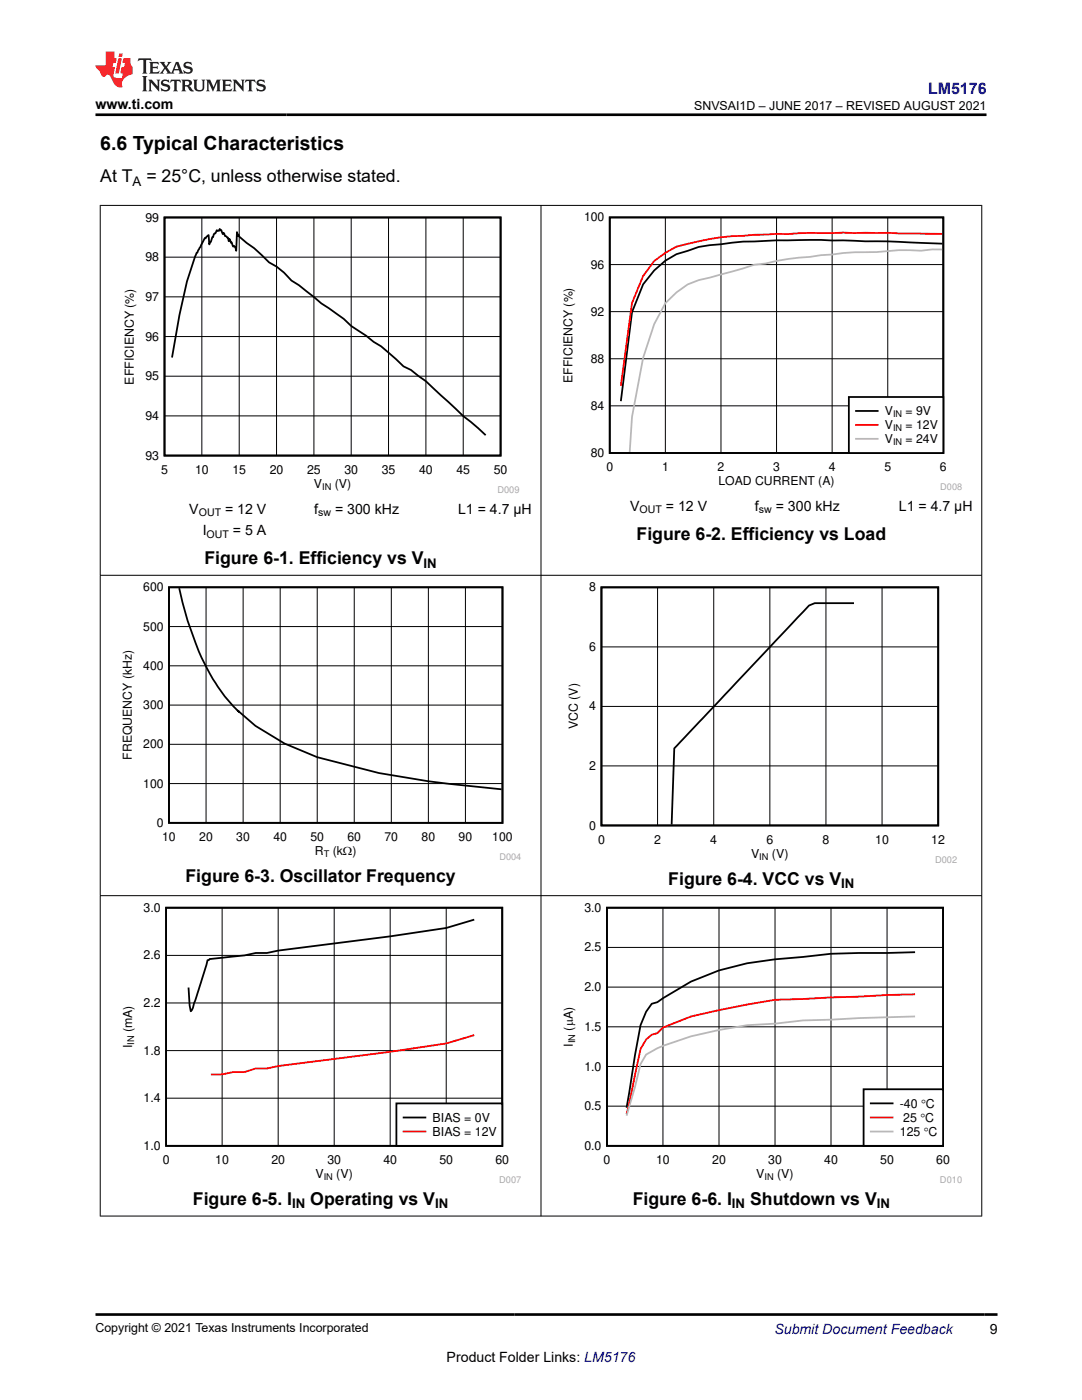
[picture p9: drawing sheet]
<svg xmlns="http://www.w3.org/2000/svg" width="216mm" height="279mm" viewBox="0 0 216 279" stroke-linecap="round" stroke-linejoin="round" font-family="sans-serif">
<path d="M32.8 43.4h67.1v47.5h-67.1zM34.3 71.4l1.5-8.5a53.4 53.4 0 0 1 3.3-12l1.8-3.4 .1 .1 .6-.7 .2 1.9 .9-2.1a.78 .78 0 0 0 .6-.8l.4 .2 .2-.4 .1 .3 .2-.1 .3 .8 .1-.3 .3 .7 .6 .3 .1 .7 .2-.4 .3 .8 .1-.1 .3 .8 .2-.2 .3 .4 .1 .6 .2-3.7 .1 .8 .2-.3 .1 .4 3 2.3 3 2.9 1.5 .8 1.5 1.2 1.5 1.6 1.5 .9 1.4 1.2a42.6 42.6 0 0 0 6 4.5l1.5 1 1.5 1.5 3 1.9 1.4 1.2 1.5 .9 4.5 4 1.5 .7 3 2.3 4.5 4.1a48.5 48.5 0 0 0 5.9 5.2l1.5 1.4" fill="none" stroke="#000" stroke-width=".36"/>
<g fill="none" stroke="#000" stroke-width=".2">
<path d="M32.8 59.2h67.1M32.8 51.3h67.1M40.3 43.4v47.5M47.7 43.4v47.5M55.2 43.4v47.5M62.6 43.4v47.5M70.1 43.4v47.5M77.5 43.4v47.5M85 43.4v47.5M92.4 43.4v47.5M32.8 75.1h67.1M32.8 67.2h67.1"/>
<path d="M32.8 83h67.1"/>
</g>
<path d="M111.9 42.4h80.1v55.5h-80.1z" fill-rule="evenodd" fill="#fff"/>
<path d="M121.7 43.4h66.5v47h-66.5zM188.1 48.6l-11-.4h-4.4a230.9 230.9 0 0 0-26.6 .2l-6.7 .9-2.2 .8a14.3 14.3 0 0 0-8.9 6.6l-2.2 5.6-2.2 17.8" fill="none" stroke="#000" stroke-width=".35"/>
<path d="M121.7 52.8h66.5M132.8 43.4v47M143.9 43.4v47M155 43.4v47M166 43.4v47M177.1 43.4v47M121.7 71.6h66.5M121.7 62.2h66.5M121.7 81h66.5" fill="none" stroke="#000" stroke-width=".2"/>
<path d="M188.1 46.7l-6.5-.1a453.4 453.4 0 0 0-35.5 .5 58 58 0 0 0-11.1 2.1l-2.2 1.3-2.3 1.6-2.2 3-2.2 5.4-2.2 16.5" fill="none" stroke="#f00" stroke-width=".35"/>
<path d="M188.1 49.8h-2.1l-2.2 .2a40.7 40.7 0 0 0-8.9 .3 48.1 48.1 0 0 0-8.9 .5l-2.2 .1-2.2 .4a42.9 42.9 0 0 0-8.9 1.3l-2.2 .2-4.4 1.4-6.7 1.7-2.2 .9-2.2 1.6-2.2 2.1-2.3 4.2-2.2 6.7-2.2 11.8-.5 7" fill="none" stroke="#b8b8b8" stroke-width=".35"/>
<path d="M169.4 79.2h18.8v11.2h-18.8z" fill-rule="evenodd" fill="#fff"/>
<path d="M169.4 79.2h18.8v11.2h-18.8zM170.8 82h4.3" fill="none" stroke="#000" stroke-width=".35"/>
<path d="M170.8 84.8h4.3" fill="none" stroke="#f00" stroke-width=".35"/>
<path d="M170.8 87.6h4.3" fill="none" stroke="#b8b8b8" stroke-width=".35"/>
<path d="M24 116.2h80v55.5h-80z" fill-rule="evenodd" fill="#fff"/>
<path d="M33.7 117.2h66.6v47h-66.6zM35.8 117.4a54.5 54.5 0 0 0 7.2 18.9 29.4 29.4 0 0 0 4.5 5.6l.2 .1-.3-.2 3.6 3.1 5.8 3.5 6.5 2.7 12.3 3.2 9.9 1.6 14.6 1.6" fill="none" stroke="#000" stroke-width=".35"/>
<g fill="none" stroke="#000" stroke-width=".2">
<path d="M41.1 117.2v47M48.5 117.2v47M55.9 117.2v47M63.3 117.2v47M70.7 117.2v47M78.1 117.2v47M85.5 117.2v47M92.9 117.2v47M33.7 132.9h66.6M33.7 125h66.6M33.7 156.4h66.6M33.7 148.5h66.6"/>
<path d="M33.7 140.7h66.6"/>
</g>
<path d="M112.9 116.2h78.1v56.1h-78.1z" fill-rule="evenodd" fill="#fff"/>
<path d="M120 117.2h67.2v47.5h-67.2zM170.4 120.4h-7.8l-1.2 .4-26.9 28.6-.5 15.2" fill="none" stroke="#000" stroke-width=".36"/>
<path d="M131.2 117.2v47.5M142.4 117.2v47.5M153.6 117.2v47.5M164.8 117.2v47.5M176 117.2v47.5M120 129.1h67.2M120 152.9h67.2M120 141h67.2" fill="none" stroke="#000" stroke-width=".2"/>
<path d="M24 180.2h80v56h-80z" fill-rule="evenodd" fill="#fff"/>
<path d="M33.1 181.2h67.1v47.5h-67.1zM94.6 183.5l-5.6 1.7-11.1 1.7-22.4 2.8-2.2 .5h-2.3l-2.2 .5-6.9 .7-.3 .2h-.2l-2.9 9.5-.4 .7-.3-1.2-.2-3.5" fill="none" stroke="#000" stroke-width=".36"/>
<path d="M33.1 190.7h67.1M44.3 181.2v47.5M55.5 181.2v47.5M66.7 181.2v47.5M77.9 181.2v47.5M89 181.2v47.5M33.1 219.2h67.1M33.1 209.7h67.1M33.1 200.2h67.1" fill="none" stroke="#000" stroke-width=".2"/>
<path d="M94.6 206.6l-5.6 1.6-11.1 1.7-22.4 2.9-2.2 .4h-2.3l-2.2 .7h-2.2l-2.3 .5h-2.2" fill="none" stroke="#f00" stroke-width=".36"/>
<path d="M79.1 220.2h21.1v8.5h-21.1z" fill-rule="evenodd" fill="#fff"/>
<path d="M79.1 220.2h21.1v8.5h-21.1zM80.5 223h4.4" fill="none" stroke="#000" stroke-width=".36"/>
<path d="M80.5 225.8h4.4" fill="none" stroke="#f00" stroke-width=".36"/>
<path d="M112 180.2h79.9v56h-79.9z" fill-rule="evenodd" fill="#fff"/>
<path d="M121.1 181.2h67.1v47.5h-67.1zM182.6 190l-16.8 .3-11.2 1.2a45.2 45.2 0 0 0-23.4 8.5l-1.2 .3-1.1 1.6-1.1 2.7-2.8 16.5" fill="none" stroke="#000" stroke-width=".36"/>
<path d="M121.1 197h67.1M121.1 189.1h67.1M132.3 181.2v47.5M143.5 181.2v47.5M154.6 181.2v47.5M165.8 181.2v47.5M177 181.2v47.5M121.1 212.8h67.1M121.1 204.9h67.1M121.1 220.8h67.1" fill="none" stroke="#000" stroke-width=".2"/>
<path d="M182.6 198.4l-28 1.1-11.1 2.1-5.6 1.3-5.6 2.2-1.1 1.1-1.2 .3-1.1 1-1.1 1.9-2.8 12.9" fill="none" stroke="#f00" stroke-width=".36"/>
<path d="M182.6 202.9l-22.4 .7-5.6 .7a68.9 68.9 0 0 0-23.4 4.9l-2.3 1.3-1.1 1.9-1.1 4.6-1.7 5.7" fill="none" stroke="#b8b8b8" stroke-width=".36"/>
<path d="M172.3 217.4h15.9v11.3h-15.9z" fill-rule="evenodd" fill="#fff"/>
<path d="M172.3 217.4h15.9v11.3h-15.9zM173.8 220.2h4.3" fill="none" stroke="#000" stroke-width=".36"/>
<path d="M173.8 223h4.3" fill="none" stroke="#f00" stroke-width=".36"/>
<path d="M173.8 225.8h4.3" fill="none" stroke="#b8b8b8" stroke-width=".36"/>
<path d="M19.9 41h176.1M20 40.9v201.9M107.9 40.9v201.9M195.9 40.9v201.9M19.9 114.8h176.1M19.9 178.8h176.1M19.9 242.7h176.1" fill="none" stroke="#000" stroke-width=".2"/>
<path d="M27.7 11.6l-.2 .6 .5-.2h.6v.1v2.2l-.2 .4h1l-.2-.4v-2.2v-.1h.5l.5 .2-.1-.6zM29.8 12.4l.2 .3v1.6l-.2 .4h1.9l.1-.6a1.08 1.08 0 0 1-1.3 .2v-.7h.6l.4 .2v-.7l-.4 .2h-.6v-.5l.2-.2a1 1 0 0 1 1 .3l-.1-.5zM31.8 12.4l1 1.1-1 1.2h.9l-.2-.2 .4-.8 .5 .8-.2 .2h1.6l-.2-.2 .1-.5h1l.1 .5-.1 .2h.9l-.2-.4-.8-1.9h-.5l-1 2.1-.8-1.1 .9-1h-.8l.2 .2-.5 .6-.3-.6 .1-.2zM35.2 12.8l.4 1h-.8zM36.8 12.5a.65 .65 0 0 0-.2 .7 .65 .65 0 0 0 .6 .5l.7 .1 .1 .3a.79 .79 0 0 1-.7 .4 .79 .79 0 0 1-.7-.5l.1 .7 .2-.1a.93 .93 0 0 0 1.1 0 .93 .93 0 0 0 .4-.9 1.46 1.46 0 0 0-1.2-.6l-.1-.3a1.09 1.09 0 0 1 1.2 .2l-.2-.6-.1 .1-.6-.2zM28.4 15.2l.2 .4v2.2l-.2 .4h1l-.2-.4v-2.2l.2-.4zM29.6 15.9l.2 .4v1.5l-.2 .4h.8l-.3-.4v-1.3l1.7 1.8v-2l.2-.4h-.8l.2 .2 .1 1.1-1.2-1.3zM32.3 16a.65 .65 0 0 0-.2 .8 .65 .65 0 0 0 .7 .4l.6 .2 .1 .2a.79 .79 0 0 1-.7 .4 .79 .79 0 0 1-.7-.5l.1 .7 .2-.1a.93 .93 0 0 0 1.1 .1 .93 .93 0 0 0 .4-1 1.46 1.46 0 0 0-1.2-.5l-.1-.4a1.09 1.09 0 0 1 1.2 .2l-.2-.6-.1 .1-.6-.1zM34.1 15.9l-.1 .6a.63 .63 0 0 1 .7-.3l.1 1.6-.3 .4h1l-.2-.4v-1.6a.66 .66 0 0 1 .8 .3l-.1-.6zM36.2 15.9l.2 .4v1.5l-.2 .4h.9l-.2-.2v-.7h.5l.1 .2a.79 .79 0 0 0 1.2 .6l-1-.9a.61 .61 0 0 0 .6-.6 .61 .61 0 0 0-.5-.7zM36.9 16.2h.2a.47 .47 0 0 1 .5 .1 .47 .47 0 0 1 .1 .5l-.2 .1-.6 .1zM38.5 15.9l.2 .2a2.27 2.27 0 0 0 .4 2 1.04 1.04 0 0 0 1.7-.7v-1.3l.2-.2h-.8l.2 .4v1.1a.6 .6 0 0 1-.6 .6 .6 .6 0 0 1-.6-.6v-1.1l.3-.4zM41.1 15.9l.2 .4v1.5l-.2 .4h.7l-.2-.4v-1.4l.9 1.9 .8-1.9v1.4l-.2 .4h1l-.3-.4v-1.5l.3-.4h-.8l-.7 1.5-.7-1.5zM44.3 15.9l.2 .4v1.5l-.2 .4h1.9l.1-.6a1.09 1.09 0 0 1-1.3 .2v-.7h.6l.4 .2v-.6l-.4 .2h-.6v-.6l.2-.1a1.01 1.01 0 0 1 1 .3l-.1-.6zM46.4 15.9l.3 .4v1.5l-.3 .4h.8l-.2-.4v-1.3l1.6 1.8v-2l.2-.4h-.7l.2 .2v1.1l-1.2-1.3zM49 15.9l-.1 .6a.63 .63 0 0 1 .8-.3v1.6l-.3 .4h1l-.2-.4v-1.6a.66 .66 0 0 1 .8 .3l-.1-.6zM51.4 16a.65 .65 0 0 0-.2 .8 .65 .65 0 0 0 .6 .4l.6 .2 .2 .2a.79 .79 0 0 1-.8 .4 .79 .79 0 0 1-.6-.5l.1 .7 .2-.1a.93 .93 0 0 0 1 .1 .93 .93 0 0 0 .5-1 1.46 1.46 0 0 0-1.3-.5l-.1-.4a1.09 1.09 0 0 1 1.3 .2l-.2-.6-.2 .1-.5-.1z" fill="#231f20"/>
<path d="M21.1 10.3v2.7h-2.1l.1 .4 .9 1a.95 .95 0 0 0 .9 .9 .59 .59 0 0 1 .6-.4 .59 .59 0 0 1 .5 .3l.4 .8a1.59 1.59 0 0 0 2.1 1.4 1.61 1.61 0 0 1 1-2.3l1-.3-.1-1.5a1.59 1.59 0 0 1-.4-1.7h-1.4l-.2 .9h.5l-.1 .9h-.5l-.2 .9v.3l.4 .1-.2 .9h-.6a.73 .73 0 0 1-1.1-.7l.3-1.5h-.5l.2-.9h.5l.2-.9h-.5v-1.3zM23.6 11.6l-.6 3.1h.7l.6-3.1zM23.8 10.7l-.1 .6h.7l.1-.6z" fill="#ed1c24"/>
<path d="M19 22.9h177.8M19 262.3h180" fill="none" stroke="#000" stroke-width=".53"/>
<text font-size="3.9" x="20" y="29.9">6.6 Typical Characteristics</text>
<g font-size="3.5">
<text x="20" y="36.4">At T</text>
<text x="29.2" y="36.4">= 25°C, unless otherwise stated.</text>
<text x="127" y="107.8">Figure 6-2. Efficiency vs Load</text>
<text x="40.8" y="112.6">Figure 6-1. Efficiency vs V</text>
<text x="37" y="175.9">Figure 6-3. Oscillator Frequency</text>
<text x="133.3" y="176.5">Figure 6-4. VCC vs V</text>
<text x="38.5" y="240.5">Figure 6-5. I</text>
<text x="61.9" y="240.5">Operating vs V</text>
<text x="126.2" y="240.5">Figure 6-6. I</text>
<text x="149.7" y="240.5">Shutdown vs V</text>
</g>
<text font-size="3.2" fill="#00f" x="185.2" y="18.7">LM5176</text>
<g font-size="2.8">
<text x="19" y="21.8">www.ti.com</text>
<text x="125.7" y="101.9">V</text>
<text x="132.9" y="101.9">= 12 V</text>
<text x="150.6" y="101.9">f</text>
<text x="154.8" y="101.9">= 300 kHz</text>
<text x="179.3" y="101.9">L1 = 4.7 μH</text>
<text x="37.8" y="102.5">V</text>
<text x="40.4" y="106.7">I</text>
<text x="44.9" y="102.5">= 12 V</text>
<text x="46.5" y="106.7">= 5 A</text>
<text x="62.7" y="102.5">f</text>
<text x="66.9" y="102.5">= 300 kHz</text>
<text x="91.4" y="102.5">L1 = 4.7 μH</text>
<text x="197.5" y="266.1">9</text>
<text x="89.1" y="271.7">Product Folder Links: LM5176</text>
</g>
<text font-size="2.8" fill="#00f" x="154.5" y="266.2">Submit Document Feedback</text>
<g font-size="2.6">
<text x="26.5" y="37.1">A</text>
<text x="84.5" y="113.3">IN</text>
<text x="167.9" y="177.2">IN</text>
<text x="58.3" y="241.2">IN</text>
<text x="86.8" y="241.2">IN</text>
<text x="146" y="241.2">IN</text>
<text x="175" y="241.2">IN</text>
</g>
<g font-size="2.5">
<text x="138.5" y="21.9">SNVSAI1D – JUNE 2017 – REVISED AUGUST 2021</text>
<text x="29" y="44.2">99</text>
<text x="29" y="52.1">98</text>
<text x="29" y="60">97</text>
<text x="29" y="68">96</text>
<text x="26.7" y="76.7" transform="rotate(-90 26.7 76.7)">EFFICIENCY (%)</text>
<text x="29" y="75.9">95</text>
<text x="29" y="83.8">94</text>
<text x="29" y="91.7">93</text>
<text x="32.2" y="94.5">5</text>
<text x="38.9" y="94.5">10</text>
<text x="46.4" y="94.5">15</text>
<text x="53.8" y="94.5">20</text>
<text x="61.3" y="94.5">25</text>
<text x="68.7" y="94.5">30</text>
<text x="76.2" y="94.5">35</text>
<text x="83.6" y="94.5">40</text>
<text x="91.1" y="94.5">45</text>
<text x="98.5" y="94.5">50</text>
<text x="62.6" y="97.4">V</text>
<text x="66.8" y="97.4">(V)</text>
<text x="117.6" y="118">8</text>
<text x="117.6" y="129.9">6</text>
<text x="117.6" y="141.8">4</text>
<text x="115.3" y="145.6" transform="rotate(-90 115.3 145.6)">VCC (V)</text>
<text x="117.6" y="153.7">2</text>
<text x="117.6" y="165.5">0</text>
<text x="119.3" y="168.4">0</text>
<text x="130.5" y="168.4">2</text>
<text x="141.7" y="168.4">4</text>
<text x="149.9" y="171.2">V</text>
<text x="152.9" y="168.4">6</text>
<text x="154" y="171.2">(V)</text>
<text x="164.1" y="168.4">8</text>
<text x="174.6" y="168.4">10</text>
<text x="185.8" y="168.4">12</text>
<text x="28.6" y="182">3.0</text>
<text x="116.6" y="182">3.0</text>
<text x="28.6" y="191.5">2.6</text>
<text x="116.6" y="189.9">2.5</text>
<text x="116.6" y="197.8">2.0</text>
<text x="28.6" y="201">2.2</text>
<text x="26.4" y="209.2" transform="rotate(-90 26.4 209.2)">I</text>
<text x="26.4" y="206" transform="rotate(-90 26.4 206)">(mA)</text>
<text x="114.3" y="208.9" transform="rotate(-90 114.3 208.9)">I</text>
<text x="114.3" y="205.7" transform="rotate(-90 114.3 205.7)">(PA)</text>
<text x="116.6" y="205.7">1.5</text>
<text x="28.6" y="210.5">1.8</text>
<text x="116.6" y="213.6">1.0</text>
<text x="28.6" y="220">1.4</text>
<text x="116.6" y="221.6">0.5</text>
<text x="179.6" y="221.1">-40 qC</text>
<text x="86.3" y="223.9">BIAS = 0V</text>
<text x="86.3" y="226.7">BIAS = 12V</text>
<text x="179.6" y="226.7">125 qC</text>
<text x="180.2" y="223.9">25 qC</text>
<text x="28.6" y="229.5">1.0</text>
<text x="32.5" y="232.3">0</text>
<text x="43" y="232.3">10</text>
<text x="54.1" y="232.3">20</text>
<text x="65.3" y="232.3">30</text>
<text x="76.5" y="232.3">40</text>
<text x="87.7" y="232.3">50</text>
<text x="98.9" y="232.3">60</text>
<text x="116.6" y="229.5">0.0</text>
<text x="120.4" y="232.3">0</text>
<text x="130.9" y="232.3">10</text>
<text x="142.1" y="232.3">20</text>
<text x="153.3" y="232.3">30</text>
<text x="164.5" y="232.3">40</text>
<text x="175.6" y="232.3">50</text>
<text x="186.8" y="232.3">60</text>
<text x="63" y="235.1">V</text>
<text x="67.1" y="235.1">(V)</text>
<text x="150.9" y="235.1">V</text>
<text x="155.1" y="235.1">(V)</text>
<text x="19" y="265.9">Copyright © 2021 Texas Instruments Incorporated</text>
</g>
<g font-size="2.4">
<text x="116.5" y="44.2">100</text>
<text x="117.9" y="53.6">96</text>
<text x="117.9" y="63">92</text>
<text x="114.3" y="76.4" transform="rotate(-90 114.3 76.4)">EFFICIENCY (%)</text>
<text x="117.9" y="72.4">88</text>
<text x="117.9" y="81.8">84</text>
<text x="176.6" y="82.9">V</text>
<text x="180.7" y="82.9">= 9V</text>
<text x="176.6" y="85.7">V</text>
<text x="176.6" y="88.5">V</text>
<text x="180.7" y="85.7">= 12V</text>
<text x="180.7" y="88.5">= 24V</text>
<text x="117.9" y="91.2">80</text>
<text x="121" y="94">0</text>
<text x="132.1" y="94">1</text>
<text x="143.2" y="94">2</text>
<text x="154.3" y="94">3</text>
<text x="165.4" y="94">4</text>
<text x="176.5" y="94">5</text>
<text x="187.6" y="94">6</text>
<text x="143.4" y="96.8">LOAD CURRENT (A)</text>
<text x="28.6" y="118">600</text>
<text x="28.6" y="125.8">500</text>
<text x="28.6" y="133.7">400</text>
<text x="28.6" y="141.5">300</text>
<text x="28.6" y="149.3">200</text>
<text x="26.3" y="151.6" transform="rotate(-90 26.3 151.6)">FREQUENCY (kHz)</text>
<text x="28.6" y="157.2">100</text>
<text x="31.3" y="165">0</text>
<text x="32.4" y="167.8">10</text>
<text x="39.8" y="167.8">20</text>
<text x="47.2" y="167.8">30</text>
<text x="54.5" y="167.8">40</text>
<text x="61.9" y="167.8">50</text>
<text x="69.3" y="167.8">60</text>
<text x="76.7" y="167.8">70</text>
<text x="84.1" y="167.8">80</text>
<text x="91.5" y="167.8">90</text>
<text x="98.2" y="167.8">100</text>
<text x="62.8" y="170.6">R</text>
<text x="66.4" y="170.6">(k:)</text>
</g>
<g font-size="2.1">
<text x="39.7" y="103.1">OUT</text>
<text x="41.2" y="107.3">OUT</text>
<text x="63.5" y="103.1">sw</text>
<text x="127.6" y="102.5">OUT</text>
<text x="151.4" y="102.5">sw</text>
</g>
<g font-size="1.8">
<text x="178.2" y="83.3">IN</text>
<text x="178.2" y="86.1">IN</text>
<text x="178.2" y="88.9">IN</text>
<text x="64.3" y="97.8">IN</text>
<text x="64.6" y="171">T</text>
<text x="151.5" y="171.6">IN</text>
<text x="26.8" y="208.5" transform="rotate(-90 26.8 208.5)">IN</text>
<text x="114.7" y="208.2" transform="rotate(-90 114.7 208.2)">IN</text>
<text x="64.6" y="235.5">IN</text>
<text x="152.6" y="235.5">IN</text>
</g>
<g font-size="1.8" fill="#a8a8a8">
<text x="99.3" y="98.4">D009</text>
<text x="187.6" y="97.8">D008</text>
<text x="99.7" y="171.6">D004</text>
<text x="186.6" y="172.3">D002</text>
<text x="99.6" y="236.2">D007</text>
<text x="187.6" y="236.2">D010</text>
</g>
</svg>
